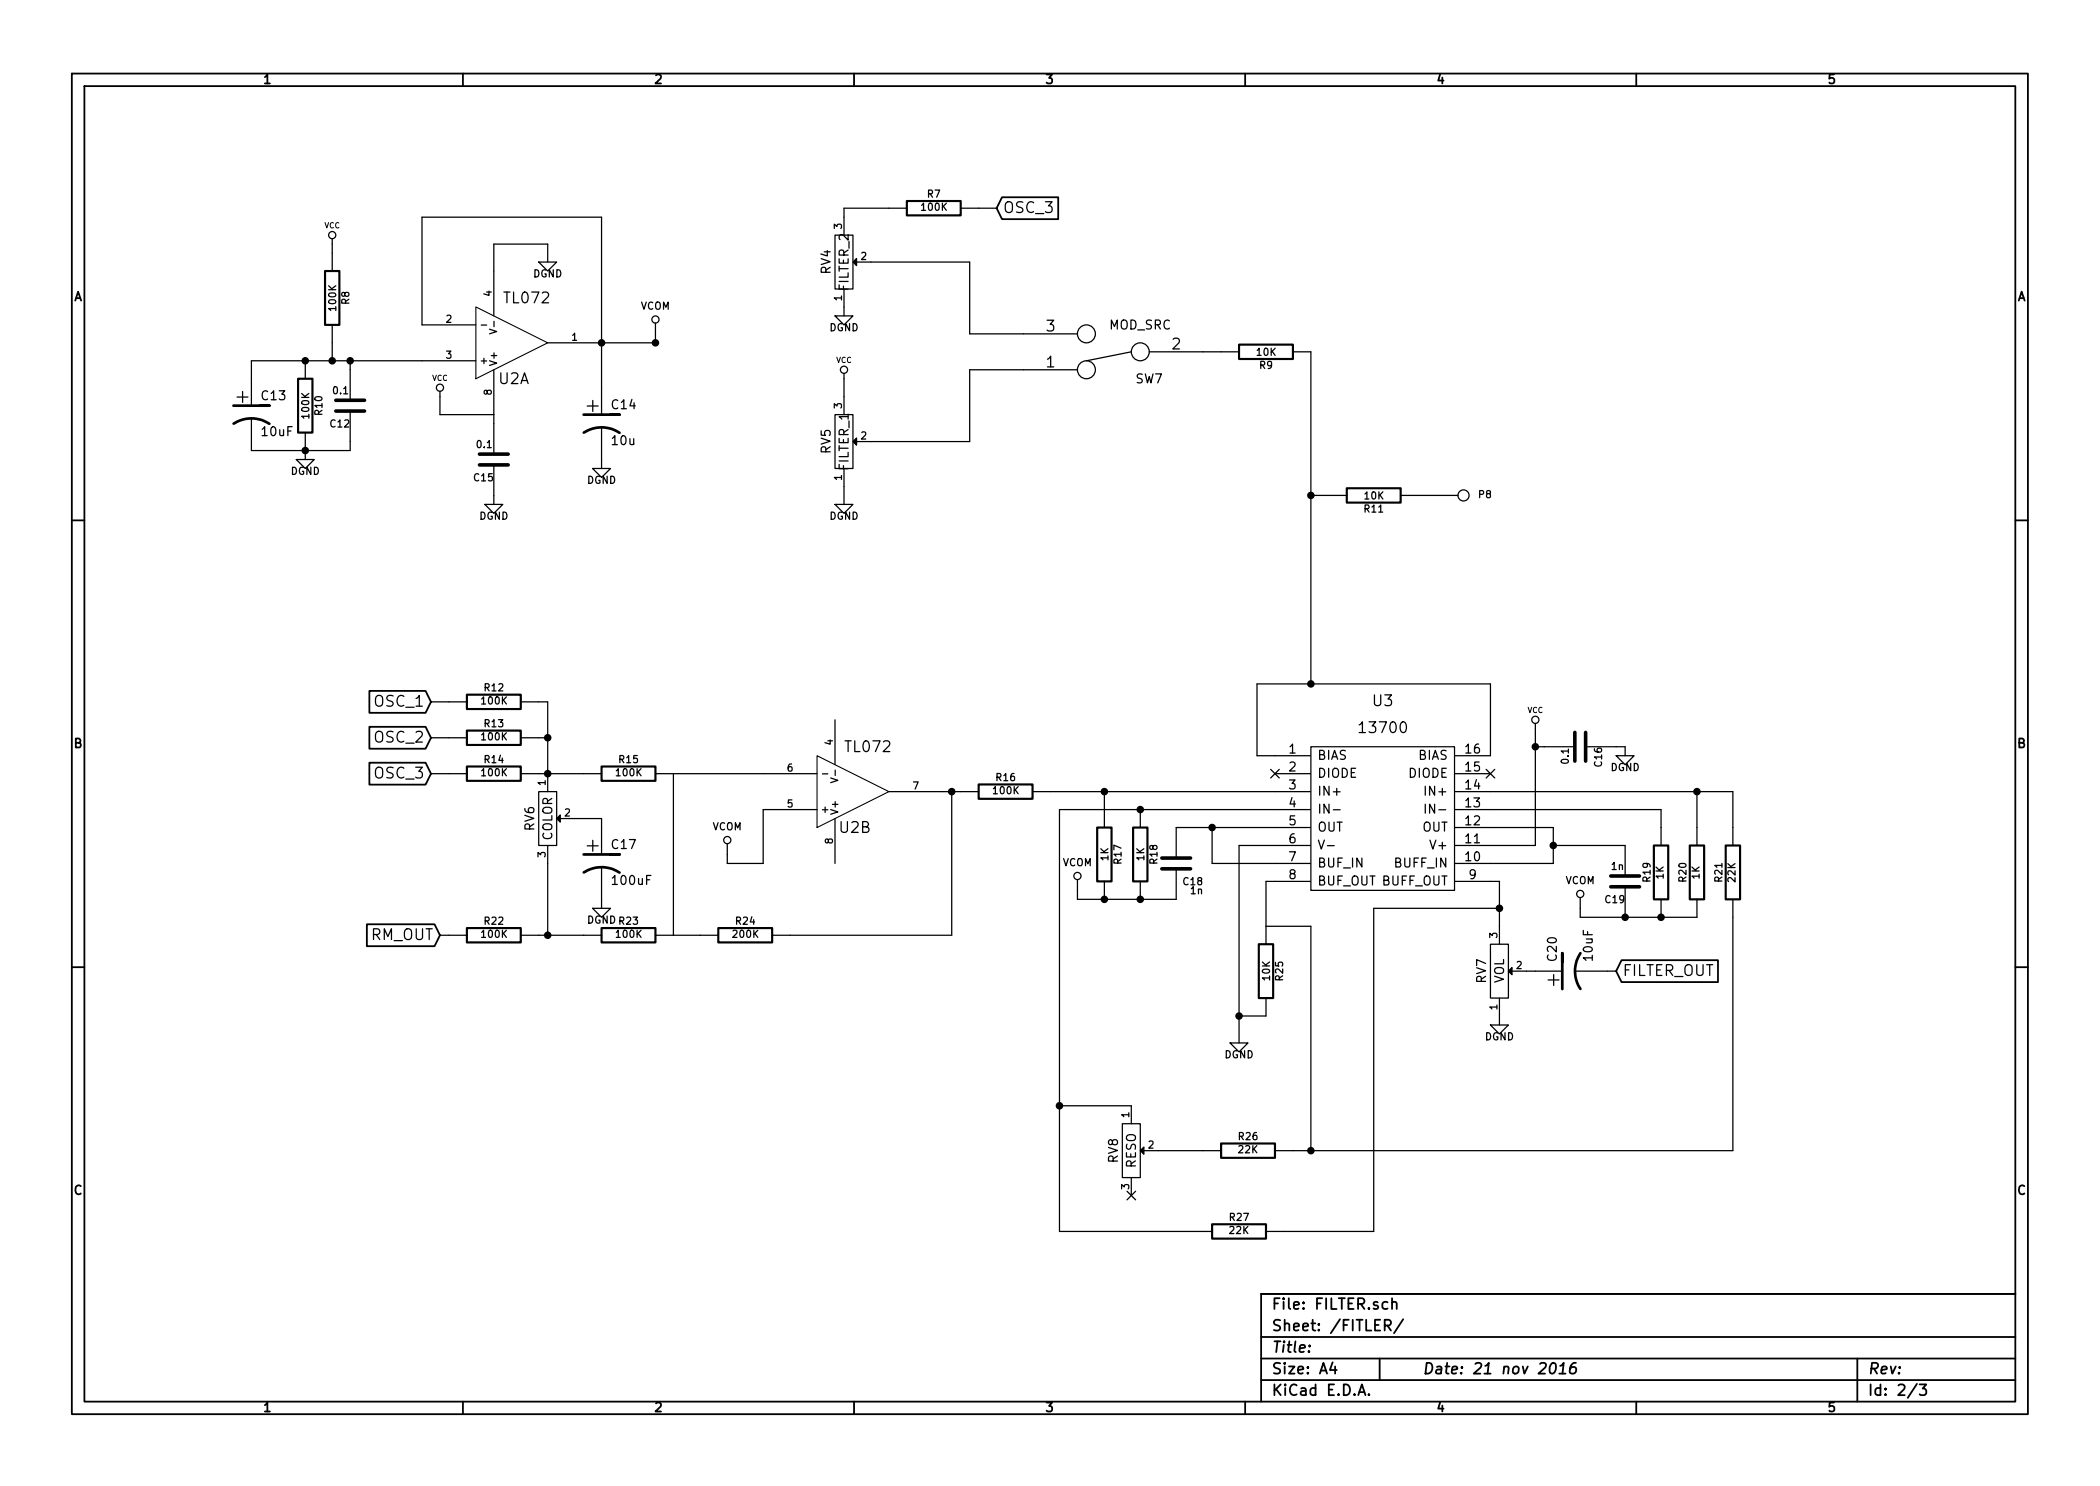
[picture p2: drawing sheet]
<svg xmlns="http://www.w3.org/2000/svg" width="297mm" height="210mm" viewBox="0 0 297 210" stroke-linecap="round" stroke-linejoin="round" font-family="sans-serif">
<g fill="none" stroke="#000" stroke-width=".25">
<path d="M10.2 10.4h276.6v189.7h-276.6zM11.9 12.2h273.2v186.1h-273.2zM65.5 10.4v1.8M120.8 10.4v1.8M176.1 10.4v1.8M231.4 10.4v1.8M141.7 27.9h8v3.1h-8l-.7-1.5zM10.2 73.6h1.7M285.1 73.6h1.7M52.2 97.8h8l.8 1.5-.8 1.6h-8zM52.2 102.8h8l.8 1.6-.8 1.5h-8zM52.2 107.9h8l.8 1.6-.8 1.5h-8z"/>
<path d="M10.2 136.8h1.7M51.9 130.8h9.6l.7 1.5-.7 1.6h-9.6zM229.4 135.9h13.6v3.1h-13.6l-.8-1.6zM285.1 136.8h1.7M65.5 198.3v1.8M120.8 198.3v1.8M176.1 198.3v1.8M178.4 189.2h106.7M178.4 195.3h106.7M178.4 192.2h106.7M185.2 190.4h.1l-.1 .1v-.1v.1M188.5 192.8l-.4 1h1"/>
<path d="M188.8 193.3v1.1M192.1 197.4l.5-1.5 .5 1.5M192.3 197h.7M193.6 197.3h.1l-.1 .1-.1-.1h.1v.1M195.1 192.2v3.1M195.9 187.5h.5a.42 .42 0 0 0 .4-.4 .42 .42 0 0 0-.4-.4h-.5v1.6M196.2 187.5l.5 .8M196.9 184.3a.38 .38 0 0 1 .7 .1v.8M196.9 183.7v1.5M198.5 186.7l-1.3 1.9M219.4 193a.35 .35 0 0 1 .4-.2 .35 .35 0 0 1 .3 .3 .87 .87 0 0 1-.6 1.3l-.2-.1a1.14 1.14 0 0 1 .1-1.3zM220.5 194.4h.9"/>
<path d="M220.7 193.3l.5-.5-.2 1.6M222.9 192.8a.72 .72 0 0 0-.8 .7v.7a.52 .52 0 0 0 .8-.1v-.5a.49 .49 0 0 0-.8 .1M231.4 198.3v1.8M262.7 192.2v6.1M271.1 195.8l-1.3 2M271.5 195.9h1l-.5 .6a.42 .42 0 0 1 .5 .3v.3l-.2 .2-.6 .1-.2-.1M285.1 183.1h-106.7v15.2"/>
</g>
<g fill="none" stroke="#000" stroke-width=".3">
<path d="M46 38.3h2v7.7h-2zM128.3 28.4h7.6v2.1h-7.6zM42.2 53.6h2v7.6h-2zM175.3 48.8h7.6v2h-7.6zM190.5 69.1h7.6v2h-7.6zM66 98.3h7.7v2h-7.7zM66 108.5h7.7v2h-7.7zM66 103.4h7.7v2h-7.7zM85.1 108.5h7.6v2h-7.6zM138.4 111h7.6v2h-7.6zM155.2 117.1h2v7.6h-2zM160.3 117.1h2v7.6h-2z"/>
<path d="M233.9 119.6h2.1v7.6h-2.1zM239 119.6h2v7.6h-2zM244.1 119.6h2v7.6h-2zM66 131.3h7.7v2h-7.7zM85.1 131.3h7.6v2h-7.6zM101.6 131.3h7.6v2h-7.6zM178.1 133.6h2v7.6h-2zM171.4 173.2h7.7v2.1h-7.7zM172.7 161.8h7.6v2h-7.6z"/>
</g>
<g fill="none" stroke="#000" stroke-width=".18">
<path d="M47 33.8v4.5M76.2 37.1h2.5l-1.2 1.2zM77.5 37.1v-2.6h-7.7v10.2M118.1 33.3h2.5v7.6h-2.5zM121.2 37.1h16v10.1h15.2M128.3 29.5h-8.9v3.8M135.9 29.5h5.1M43.2 51v2.6M47 46v5M49.5 51v5.6M49.5 58.2v5.5h-13.9v-4.5M62.2 55.4v3.3h7.6"/>
<path d="M67.3 51h-31.7v6.4M67.3 46h-7.6v-15.3h25.4v28M68.1 46h.7M69.2 46.6l1.1 .3-1.1 .3M69.8 52.3v12M69.9 45.5v.7M92.7 45.7v2.8h-15.2M118.1 58.7h2.5v7.6h-2.5zM118.1 44.7h2.5l-1.2 1.3zM119.4 52.8v5.9M119.4 40.9v3.8M152.4 52.3h-15.2v10.2h-16"/>
<path d="M160 49.8l-6.3 1.2M162.6 49.8h12.7M182.9 49.8h2.5v47M41.9 65h2.5l-1.2 1.3zM43.2 61.2v3.8M68.6 71.4h2.5l-1.3 1.2zM69.8 65.8v5.6M83.8 66.3h2.6l-1.3 1.3zM85.1 60.4v5.9M118.1 71.4h2.5l-1.2 1.2zM119.4 66.3v5.1M185.4 70.1h5.1"/>
<path d="M198.1 70.1h8.1M61 99.3h5M73.7 99.3h3.8v12.7M61 109.5h5M61 104.4h5M73.7 109.5h11.4M73.7 104.4h3.8M76.2 112h2.5v7.6h-2.5zM77.5 119.6v12.7M79.2 115.8h5.9v5.1M92.7 109.5h22.9M95.2 109.5v22.8"/>
<path d="M115.6 114.5h-7.7v7.7h-5v-2.8M116.3 109.5h.8M117.5 110.1l1 .3-1 .3M118.1 101.8v6.4M118.1 115.8v6.4M118.1 109v.7M125.7 112h12.7M134.6 112v20.3h-25.4M146 112h39.3M156.2 112v5.1M161.3 114.5v2.6M171.4 117.1v5.1h13.9"/>
<path d="M179.7 108.9l1.2 1.2M180.3 109.5h5M180.9 108.9l-1.2 1.2M185.3 117.1h-18.9v4.3M185.3 114.5h-35.4v59.7h21.5M185.3 119.6h-10v28M185.3 106.9h-7.5v-10.1h33v10.1h-5M185.4 105.7h20.3v20.3h-20.3zM186.5 118.9l.4 1.2 .4-1.2M187.8 119.7h.9M188.6 114.6h1M201.6 113.8v1.3"/>
<path d="M205.8 112h39.3v7.6M205.8 117.1h13.9v5.1h-13.9M205.8 114.5h29.1v5.1M205.8 109.5h5M210.2 108.9l1.2 1.2M211.4 108.9l-1.2 1.2M217.2 102.4v17.2h-11.4M217.2 105.7h5.6M219.7 119.6h10.2v4.3M224.3 105.7h5.6v1.2M228.6 106.9h2.5l-1.2 1.3zM240 112v7.6"/>
<path d="M62.2 132.3h3.8M73.7 132.3h11.4M83.8 128.5h2.6l-1.3 1.3zM85.1 122.7v5.8M92.7 132.3h8.9M156.2 124.7v2.5M161.3 124.7v2.5M166.4 122.9v4.3h-14v-2.7M179.1 131.1h6.3v31.7M185.3 124.7h-6.2v8.9M205.8 124.7h6.3v8.9M210.8 133.6h2.6v7.6h-2.6z"/>
<path d="M212.1 128.5h-17.8v45.7h-15.2M213.9 137.4h7.1M222.8 137.4h5.8M223.5 127v2.8h16.5v-2.6M229.9 125.5v4.3M234.9 127.2v2.6M245.1 127.2v35.6h-64.8M149.9 156.5h10.1v2.5M158.7 159h2.6v7.6h-2.6zM174 147.6h2.5l-1.2 1.2zM179.1 141.2v2.6h-3.8M210.8 145h2.6l-1.3 1.3z"/>
<path d="M212.1 141.2v3.8M159.4 168.5l1.2 1.3M160 166.6v2.6M160.6 168.5l-1.2 1.3M161.8 162.8h10.9"/>
<circle cx="47" cy="33.3" r=".51"/>
<circle cx="62.2" cy="54.9" r=".51"/>
<circle cx="92.7" cy="45.2" r=".51"/>
<circle cx="119.4" cy="52.3" r=".51"/>
<circle cx="153.7" cy="47.2" r="1.27"/>
<circle cx="153.7" cy="52.3" r="1.27"/>
<circle cx="161.3" cy="49.8" r="1.27"/>
<circle cx="207" cy="70.1" r=".79"/>
<circle cx="102.9" cy="118.9" r=".51"/>
<circle cx="217.2" cy="101.8" r=".51"/>
<circle cx="152.4" cy="123.9" r=".51"/>
<circle cx="223.5" cy="126.5" r=".51"/>
</g>
<g fill="#000" stroke="#000" stroke-width=".25">
<circle cx="43.2" cy="51" r=".41"/>
<circle cx="47" cy="51" r=".41"/>
<circle cx="49.5" cy="51" r=".41"/>
<circle cx="85.1" cy="48.5" r=".41"/>
<circle cx="92.7" cy="48.5" r=".41"/>
<circle cx="43.2" cy="63.7" r=".41"/>
<circle cx="185.4" cy="70.1" r=".41"/>
<circle cx="185.4" cy="96.8" r=".41"/>
<circle cx="77.5" cy="109.5" r=".41"/>
<circle cx="77.5" cy="104.4" r=".41"/>
<circle cx="134.6" cy="112" r=".41"/>
<circle cx="156.2" cy="112" r=".41"/>
<circle cx="161.3" cy="114.5" r=".41"/>
<circle cx="171.4" cy="117.1" r=".41"/>
<circle cx="217.2" cy="105.7" r=".41"/>
<circle cx="219.7" cy="119.6" r=".41"/>
<circle cx="240" cy="112" r=".41"/>
<circle cx="77.5" cy="132.3" r=".41"/>
<circle cx="156.2" cy="127.2" r=".41"/>
<circle cx="161.3" cy="127.2" r=".41"/>
<circle cx="212.1" cy="128.5" r=".41"/>
<circle cx="229.9" cy="129.8" r=".41"/>
<circle cx="234.9" cy="129.8" r=".41"/>
<circle cx="149.9" cy="156.5" r=".41"/>
<circle cx="175.3" cy="143.8" r=".41"/>
<circle cx="185.4" cy="162.8" r=".41"/>
</g>
<path d="M47.5 56.6h4.1M47.5 58.2h4.1M67.8 64.3h4.1M67.8 65.8h4.1M222.8 103.6v4.1M224.3 103.6v4.1M164.3 121.4h4.1M164.3 122.9h4.1M227.8 123.9h4.1M227.8 125.5h4.1" fill="none" stroke="#000" stroke-width=".51"/>
<path d="M67.3 43.4l10.2 5.1-10.2 5.1zM115.6 106.9l10.1 5.1-10.1 5.1z" fill="none" stroke="#000" stroke-width=".15"/>
<path d="M33 57.4h5.1h-1.3M33 59.9a4.6 4.6 0 0 1 5.1 .1M82.5 58.7h5.1h-1.2M82.6 61.2a4.6 4.6 0 0 1 5 0M82.5 120.9h5.1h-1.2M82.6 123.4a4.6 4.6 0 0 1 5 .1M221 136.1v-1.2v5M223.5 134.9a4.6 4.6 0 0 0 0 5" fill="none" stroke="#000" stroke-width=".38"/>
<path d="M121.2 36.6v1l-.6-.5zM121.2 62v1l-.6-.5zM78.7 115.8l.5-.5v1zM213.9 136.9v1l-.5-.5zM161.8 162.3v1l-.5-.5z" fill="#000" stroke="#000" stroke-width=".18"/>
<g font-size="2.8">
<text x="33.5" y="57.1">+</text>
<text x="83" y="58.4">+</text>
<text x="83" y="120.6">+</text>
<text x="220.7" y="139.5" transform="rotate(-90 220.7 139.5)">+</text>
</g>
<g font-size="2.1">
<text x="141.9" y="30.2">OSC_3</text>
<text x="71.4" y="43">TL072</text>
<text x="148" y="47">3</text>
<text x="148" y="52.1">1</text>
<text x="165.8" y="49.5">2</text>
<text x="70.5" y="54.4">U2A</text>
<text x="53.1" y="100.1">OSC_1</text>
<text x="194.2" y="100">U3</text>
<text x="53.1" y="105.2">OSC_2</text>
<text x="119.7" y="106.5">TL072</text>
<text x="192.6" y="103.8">13700</text>
<text x="53.1" y="110.2">OSC_3</text>
<text x="118.8" y="117.9">U2B</text>
<text x="52.3" y="133.1">RM_OUT</text>
<text x="229.5" y="138.2">FILTER_OUT</text>
<text x="179.9" y="185.4">File: FILTER.sch</text>
<text x="179.9" y="191.5">Title:</text>
<text x="179.9" y="188.4">Sheet: /FITLER/</text>
<text x="179.9" y="197.6">KiCad E.D.A.</text>
<text x="179.9" y="194.5">Size: A4</text>
<text x="201.2" y="194.5">Date: 21 nov 2016</text>
<text x="264.2" y="194.5">Rev:</text>
<text x="264.2" y="197.6">Id: 2/3</text>
</g>
<g font-size="1.8">
<text x="37.3" y="11.9">1</text>
<text x="92.7" y="11.9">2</text>
<text x="148" y="11.9">3</text>
<text x="203.3" y="11.9">4</text>
<text x="258.6" y="11.9">5</text>
<text x="117.6" y="38.8" transform="rotate(-90 117.6 38.8)">RV4</text>
<text x="120.1" y="41.1" transform="rotate(-90 120.1 41.1)">FILTER_2</text>
<text x="10.4" y="42.7">A</text>
<text x="156.8" y="46.7">MOD_SRC</text>
<text x="285.3" y="42.7">A</text>
<text x="37.1" y="56.7">C13</text>
<text x="86.6" y="58">C14</text>
<text x="160.6" y="54.3">SW7</text>
<text x="37.1" y="61.8">10uF</text>
<text x="86.6" y="63">10u</text>
<text x="117.6" y="64.2" transform="rotate(-90 117.6 64.2)">RV5</text>
<text x="120.1" y="66.5" transform="rotate(-90 120.1 66.5)">FILTER_1</text>
<text x="10.4" y="105.9">B</text>
<text x="182.3" y="106.7">1</text>
<text x="186.4" y="107.6">BIAS</text>
<text x="200.6" y="107.6">BIAS</text>
<text x="207.3" y="106.7">16</text>
<text x="285.3" y="105.9">B</text>
<text x="182.3" y="109.2">2</text>
<text x="182.3" y="111.8">3</text>
<text x="186.4" y="110.1">DIODE</text>
<text x="186.4" y="112.6">IN+</text>
<text x="199.2" y="110.1">DIODE</text>
<text x="202" y="112.6">IN+</text>
<text x="207.3" y="111.8">14</text>
<text x="207.3" y="109.2">15</text>
<text x="75.6" y="117.5" transform="rotate(-90 75.6 117.5)">RV6</text>
<text x="78.2" y="119" transform="rotate(-90 78.2 119)">COLOR</text>
<text x="182.3" y="114.3">4</text>
<text x="182.3" y="116.8">5</text>
<text x="182.3" y="119.4">6</text>
<text x="186.4" y="115.2">IN-</text>
<text x="186.4" y="117.7">OUT</text>
<text x="201.1" y="117.7">OUT</text>
<text x="202.4" y="115.2">IN-</text>
<text x="207.3" y="119.4">11</text>
<text x="207.3" y="116.8">12</text>
<text x="207.3" y="114.3">13</text>
<text x="86.6" y="120.2">C17</text>
<text x="86.8" y="125.3">100uF</text>
<text x="182.3" y="121.9">7</text>
<text x="182.3" y="124.5">8</text>
<text x="186.4" y="122.8">BUF_IN</text>
<text x="186.4" y="125.3">BUF_OUT BUFF_OUT</text>
<text x="197.3" y="122.8">BUFF_IN</text>
<text x="202.6" y="120.3">V+</text>
<text x="207.3" y="121.9">10</text>
<text x="207.8" y="124.5">9</text>
<text x="220.3" y="135.9" transform="rotate(-90 220.3 135.9)">C20</text>
<text x="225.3" y="135.9" transform="rotate(-90 225.3 135.9)">10uF</text>
<text x="210.3" y="139.1" transform="rotate(-90 210.3 139.1)">RV7</text>
<text x="212.8" y="139.2" transform="rotate(-90 212.8 139.2)">VOL</text>
<text x="158.2" y="164.5" transform="rotate(-90 158.2 164.5)">RV8</text>
<text x="160.7" y="165.3" transform="rotate(-90 160.7 165.3)">RESO</text>
<text x="10.4" y="169.1">C</text>
<text x="285.3" y="169.1">C</text>
<text x="37.3" y="199.8">1</text>
<text x="92.7" y="199.8">2</text>
<text x="148" y="199.8">3</text>
<text x="203.3" y="199.8">4</text>
<text x="258.6" y="199.8">5</text>
</g>
<g font-size="1.4">
<text x="130.4" y="29.9">100K</text>
<text x="131.2" y="28">R7</text>
<text x="119.1" y="32.4" transform="rotate(-90 119.1 32.4)">3</text>
<text x="69.6" y="41.9" transform="rotate(-90 69.6 41.9)">4</text>
<text x="75.4" y="39.3">DGND</text>
<text x="121.8" y="36.8">2</text>
<text x="47.6" y="43.9" transform="rotate(-90 47.6 43.9)">100K</text>
<text x="49.5" y="43" transform="rotate(-90 49.5 43)">R8</text>
<text x="63.1" y="45.7">2</text>
<text x="90.6" y="43.9">VCOM</text>
<text x="117.3" y="46.9">DGND</text>
<text x="119.1" y="42.5" transform="rotate(-90 119.1 42.5)">1</text>
<text x="63.1" y="50.8">3</text>
<text x="67.8" y="51.6">+</text>
<text x="70.4" y="51.8" transform="rotate(-90 70.4 51.8)">V+</text>
<text x="80.9" y="48.3">1</text>
<text x="177.8" y="50.4">10K</text>
<text x="178.2" y="52.2">R9</text>
<text x="43.8" y="59.1" transform="rotate(-90 43.8 59.1)">100K</text>
<text x="45.6" y="58.7" transform="rotate(-90 45.6 58.7)">R10</text>
<text x="47.2" y="55.8">0.1</text>
<text x="69.6" y="55.9" transform="rotate(-90 69.6 55.9)">8</text>
<text x="119.1" y="57.8" transform="rotate(-90 119.1 57.8)">3</text>
<text x="46.8" y="60.5">C12</text>
<text x="67.5" y="63.4">0.1</text>
<text x="121.8" y="62.2">2</text>
<text x="41.1" y="67.2">DGND</text>
<text x="67.1" y="68.1">C15</text>
<text x="83" y="68.5">DGND</text>
<text x="119.1" y="67.9" transform="rotate(-90 119.1 67.9)">1</text>
<text x="193" y="70.7">10K</text>
<text x="209.2" y="70.5">P8</text>
<text x="67.8" y="73.6">DGND</text>
<text x="117.3" y="73.6">DGND</text>
<text x="193" y="72.6">R11</text>
<text x="68.2" y="99.7">100K</text>
<text x="68.6" y="97.9">R12</text>
<text x="68.2" y="104.8">100K</text>
<text x="68.6" y="102.9">R13</text>
<text x="117.9" y="105.4" transform="rotate(-90 117.9 105.4)">4</text>
<text x="221.9" y="108" transform="rotate(-90 221.9 108)">0.1</text>
<text x="68.2" y="109.9">100K</text>
<text x="68.6" y="108">R14</text>
<text x="77.2" y="111.1" transform="rotate(-90 77.2 111.1)">1</text>
<text x="87.2" y="109.9">100K</text>
<text x="87.6" y="108">R15</text>
<text x="111.4" y="109.2">6</text>
<text x="129.2" y="111.8">7</text>
<text x="140.6" y="112.4">100K</text>
<text x="140.9" y="110.6">R16</text>
<text x="226.6" y="108.4" transform="rotate(-90 226.6 108.4)">C16</text>
<text x="227.8" y="109.1">DGND</text>
<text x="79.9" y="115.6">2</text>
<text x="100.8" y="117.5">VCOM</text>
<text x="111.4" y="114.3">5</text>
<text x="116.1" y="115.1">+</text>
<text x="117.9" y="119.4" transform="rotate(-90 117.9 119.4)">8</text>
<text x="118.6" y="115.3" transform="rotate(-90 118.6 115.3)">V+</text>
<text x="77.2" y="121.3" transform="rotate(-90 77.2 121.3)">3</text>
<text x="150.3" y="122.6">VCOM</text>
<text x="156.8" y="121.8" transform="rotate(-90 156.8 121.8)">1K</text>
<text x="158.7" y="122.2" transform="rotate(-90 158.7 122.2)">R17</text>
<text x="161.9" y="121.8" transform="rotate(-90 161.9 121.8)">1K</text>
<text x="163.8" y="122.2" transform="rotate(-90 163.8 122.2)">R18</text>
<text x="167.4" y="125.3">C18</text>
<text x="221.4" y="125.1">VCOM</text>
<text x="228" y="123.1">1n</text>
<text x="233.5" y="124.7" transform="rotate(-90 233.5 124.7)">R19</text>
<text x="235.4" y="124.4" transform="rotate(-90 235.4 124.4)">1K</text>
<text x="238.6" y="124.7" transform="rotate(-90 238.6 124.7)">R20</text>
<text x="240.4" y="124.4" transform="rotate(-90 240.4 124.4)">1K</text>
<text x="243.7" y="124.7" transform="rotate(-90 243.7 124.7)">R21</text>
<text x="245.5" y="124.8" transform="rotate(-90 245.5 124.8)">22K</text>
<text x="68.6" y="130.9">R22</text>
<text x="83" y="130.7">DGND R23</text>
<text x="104.1" y="130.9">R24</text>
<text x="168.4" y="126.6">1n</text>
<text x="227.1" y="127.8">C19</text>
<text x="68.2" y="132.7">100K</text>
<text x="87.2" y="132.7">100K</text>
<text x="103.8" y="132.7">200K</text>
<text x="211.8" y="132.7" transform="rotate(-90 211.8 132.7)">3</text>
<text x="214.5" y="137.2">2</text>
<text x="179.7" y="138.7" transform="rotate(-90 179.7 138.7)">10K</text>
<text x="181.5" y="138.7" transform="rotate(-90 181.5 138.7)">R25</text>
<text x="211.8" y="142.9" transform="rotate(-90 211.8 142.9)">1</text>
<text x="173.2" y="149.8">DGND</text>
<text x="210" y="147.2">DGND</text>
<text x="159.8" y="158.1" transform="rotate(-90 159.8 158.1)">1</text>
<text x="175.2" y="161.4">R26</text>
<text x="162.4" y="162.6">2</text>
<text x="175.2" y="163.2">22K</text>
<text x="159.8" y="168.3" transform="rotate(-90 159.8 168.3)">3</text>
<text x="174" y="172.8">R27</text>
<text x="173.9" y="174.6">22K</text>
</g>
<g font-size="1.1">
<text x="45.9" y="32.3">VCC</text>
<text x="61.1" y="53.9">VCC</text>
<text x="118.3" y="51.4">VCC</text>
<text x="216.1" y="100.9">VCC</text>
</g>
</svg>
